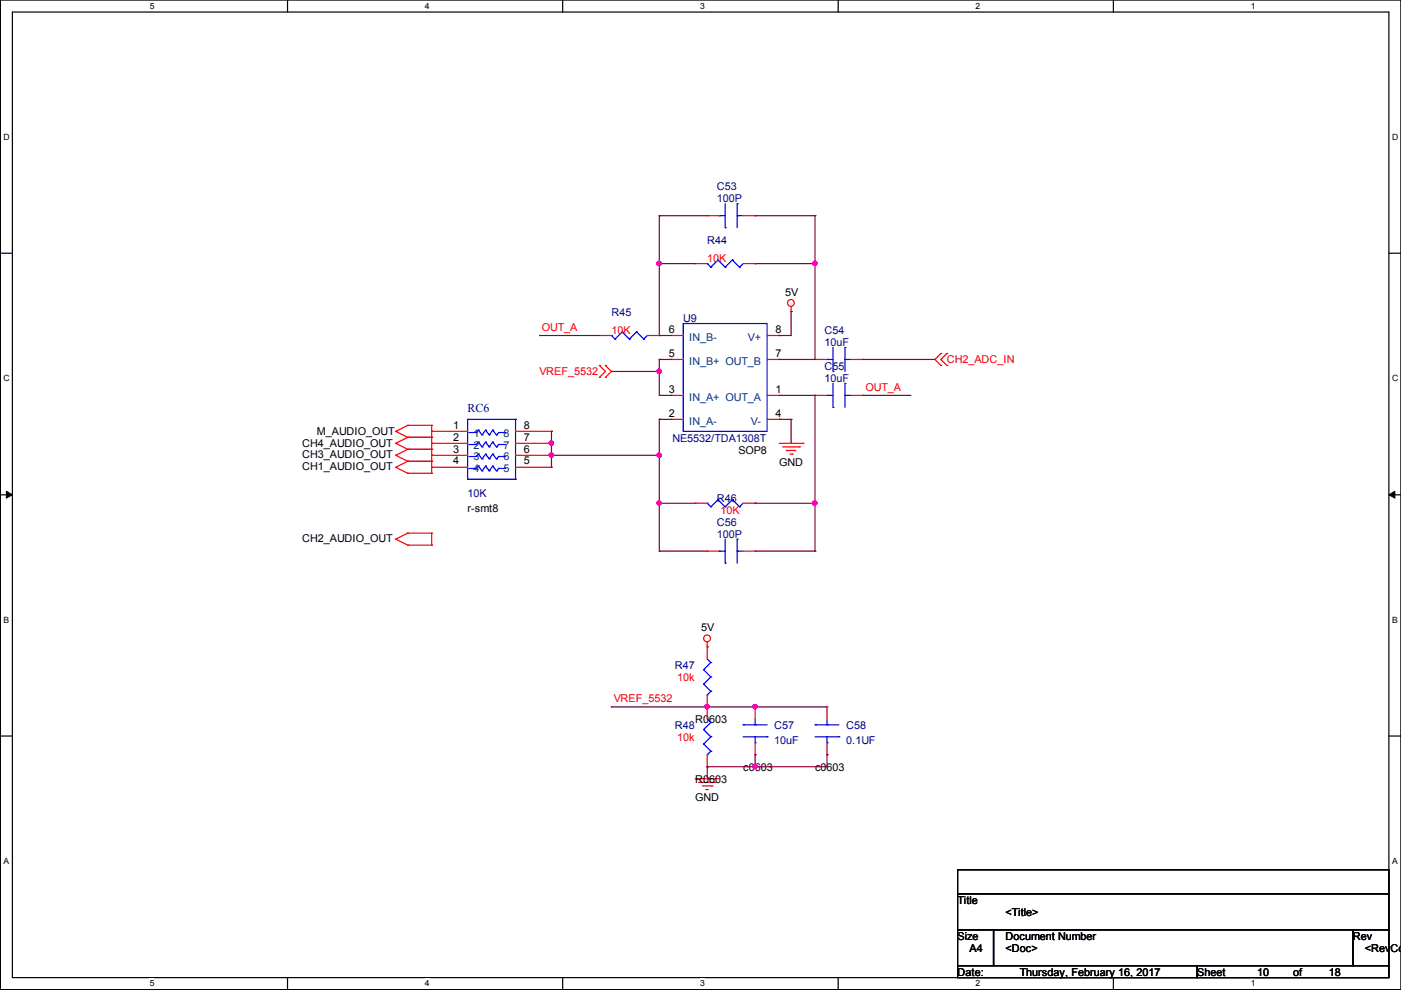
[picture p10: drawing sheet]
<svg xmlns="http://www.w3.org/2000/svg" width="297mm" height="210mm" viewBox="0 0 297 210" stroke-linecap="round" stroke-linejoin="round" font-family="sans-serif">
<path d="M.1 0h296.9v209.8h-296.9zM2.6 2.6h291.9v204.7h-291.9z" fill="none" stroke="#000" stroke-width=".25"/>
<g fill="#fff">
<path d="M31.7 .3h1v1.9h-1z"/>
<path d="M31.7 207.5h1v2h-1z"/>
</g>
<path d="M61 0v2.6M61 207.3v2.5" fill="none" stroke="#000" stroke-width=".25"/>
<g fill="#fff">
<path d="M90.1 .3h.9v1.9h-.9z"/>
<path d="M90.1 207.5h.9v2h-.9z"/>
</g>
<path d="M119.3 0v2.6M119.3 207.3v2.5" fill="none" stroke="#000" stroke-width=".25"/>
<g fill="#fff">
<path d="M148.4 .3h1v1.9h-1z"/>
<path d="M148.4 207.5h1v2h-1z"/>
</g>
<path d="M177.7 0v2.6M177.7 207.3v2.5" fill="none" stroke="#000" stroke-width=".25"/>
<g fill="#fff">
<path d="M206.8 .3h1v1.9h-1z"/>
<path d="M206.8 207.5h1v2h-1z"/>
</g>
<path d="M236.1 0v2.6M236.1 207.3v2.5" fill="none" stroke="#000" stroke-width=".25"/>
<g fill="#fff">
<path d="M265.2 .3h.9v1.9h-.9z"/>
<path d="M265.2 207.5h.9v2h-.9z"/>
<path d="M.8 28.1h1.1v2h-1.1z"/>
<path d="M295.1 28.1h1.2v2h-1.2z"/>
<path d="M.8 79.3h1.1v1.9h-1.1z"/>
<path d="M295.1 79.3h1.2v1.9h-1.2z"/>
</g>
<path d="M.1 53.7h2.5M294.5 53.7h2.5" fill="none" stroke="#000" stroke-width=".25"/>
<g fill="#fff">
<path d="M.8 130.5h1.1v1.9h-1.1z"/>
<path d="M295.1 130.5h1.1v1.9h-1.1z"/>
</g>
<path d="M.1 104.9h2.5M294.5 104.9h2.5" fill="none" stroke="#000" stroke-width=".25"/>
<path d="M1.4 104.2l1.2 .7-1.2 .7zM294.5 104.9l1.2-.7v1.4z" fill="#000" stroke="#000" stroke-width=".21"/>
<g fill="#fff">
<path d="M.8 181.6h1v2h-1z"/>
<path d="M295.1 181.6h1.1v2h-1.1z"/>
</g>
<path d="M.1 156.1h2.5M294.5 156.1h2.5M203 184.4h91.5v5.1h-91.5zM203 189.5h91.5v7.6h-91.5zM203 197.1h7.7v7.6h-7.7zM210.7 197.1h76.2v7.6h-76.2zM286.9 197.1h7.6v7.6h-7.6zM203 204.7h50.8v2.6h-50.8zM253.8 204.7h40.7v2.6h-40.7z" fill="none" stroke="#000" stroke-width=".25"/>
<g fill="none" stroke="#f00" stroke-width=".25">
<path d="M147.4 55.9h.1M147.4 55.9h2.5M149.9 45.7h.1M149.9 45.7h2.6M157.6 55.9h2.5M157.6 45.7h2.5M160.1 55.9h.1M160.1 45.7h.1M127.1 77.5h.1M127.1 71.1h.1M127.1 77.5l1.3 1.3-1.3 1.2M127.1 71.1h2.5"/>
<path d="M128.4 77.5h.1M128.4 77.5l1.2 1.3-1.2 1.2M137.2 71.1h2.6M139.8 71.1h.1M142.3 76.2h.1M142.3 71.1h.1M142.3 76.2h2.6M142.3 71.1h2.6M162.6 76.2h2.6M162.6 71.1h2.6M165.2 71.1h.1M165.2 76.2h.1"/>
<path d="M167.7 66.1h.1M167.7 65v1.1M172.8 76.2h.1M172.8 76.2h2.5M180.4 76.2h2.6M183 76.2h.1M199.5 77.5h.1M199.5 74.9h.1M199.5 74.9l-1.3 1.3 1.3 1.3M200.7 74.9h.1M200.7 77.5h.1M200.7 74.9l-1.2 1.3 1.2 1.3"/>
<path d="M83.9 99.1h.1M83.9 96.5h.1M83.9 94h.1M83.9 91.5h.1M83.9 99.1l2.5 1.2M83.9 96.5l2.5 1.3M83.9 94l2.5 1.3M83.9 91.5l2.5 1.2M86.4 97.8h.1M86.4 95.3h.1M86.4 92.7h.1M86.4 90.2h.1"/>
<path d="M86.4 97.8h5.1M86.4 97.8l-2.5 1.3M86.4 95.3h5.1M86.4 95.3l-2.5 1.2M86.4 92.7h5.1M86.4 92.7l-2.5 1.3M86.4 90.2l-2.5 1.3M86.4 90.2h5.1M91.5 97.8h.1M91.5 95.3h.1M91.5 92.7h.1M91.5 90.2h.1"/>
<path d="M91.5 91.5h.1M91.5 96.5h.1M91.5 94h.1M91.5 99.1h.1M91.5 90.2v10.1M91.5 94h7.6M91.5 91.5h7.6M91.5 96.5h7.6M91.5 99.1h7.6M109.3 94h7.6M109.3 91.5h7.6M109.3 96.5h7.6"/>
<path d="M109.3 99.1h7.6M116.9 91.5h.1M116.9 96.5h.1M116.9 94h.1M116.9 99.1h.1M127.1 80h.1M128.4 80h.1M142.3 88.9h.1M142.3 83.8h.1M142.3 88.9h2.6M142.3 83.8h2.6M162.6 88.9h2.6"/>
<path d="M162.6 83.8h2.6M165.2 88.9h.1M165.2 83.8h.1M165.2 94h5.1M165.9 94.8h3.6M166.7 95.5h.1M166.7 95.5h2M167.5 96.3h.5M168 96.3h.1M169.5 94.8h.1M170.3 94h.1M172.8 83.8h.1"/>
<path d="M172.8 83.8h2.5M180.4 83.8h2.6M183 83.8h.1M83.9 114.3h.1M83.9 114.3l2.5 1.3M86.4 100.3h.1M86.4 113h.1M86.4 115.6h.1M86.4 100.3h5.1M86.4 113h5.1M86.4 113l-2.5 1.3M86.4 115.6h5.1"/>
<path d="M91.5 100.3h.1M91.5 115.6h.1M91.5 113h.1M91.5 113v2.6M147.4 106.7h.1M147.4 106.7h2.5M149.9 116.9h.1M149.9 116.9h2.6M157.6 106.7h2.5M157.6 116.9h2.5M160.1 106.7h.1M160.1 116.9h.1"/>
<path d="M149.9 137.2h.1M149.9 136.2v3.5M149.9 149.9h.1M149.9 147.3v5.1M160.1 149.9h.1M160.1 149.9v2.5M160.1 157.5v2.5M175.3 149.9h.1M175.3 149.9v2.5M175.3 157.5v2.5M147.4 165.1h.1M147.4 165.1h5.1"/>
<path d="M148.2 165.9h.1M148.2 165.9h3.5M148.9 166.6h2.1M149.7 167.4h.1M149.7 167.4h.5M149.9 162.6h.1M149.9 160v2.6M151 166.6h.1M160.1 160h.1M175.3 160h.1"/>
<circle cx="167.7" cy="64.2" r=".72"/>
<circle cx="149.9" cy="135.4" r=".72"/>
</g>
<g fill="none" stroke="#00f" stroke-width=".25">
<path d="M149.9 55.9h.1M149.9 55.9l.8 .8M150.7 56.7h.1M152.2 55.1h.1M152.2 55.1l1.6 1.6M152.2 55.1l-1.5 1.6M152.5 45.7h.1M152.5 45.7h1.3M153.8 56.7h.1M153.8 48.3h.1M153.8 43.2v5.1M155.3 55.1h.1"/>
<path d="M155.3 55.1l1.5 1.6M155.3 55.1l-1.5 1.6M156.3 45.7h.1M156.3 43.2h.1M156.3 45.7h1.3M156.3 43.2v5.1M156.8 56.7h.1M157.6 55.9l-.8 .8M129.6 71.1h.1M129.6 71.1l.8 .8M130.4 71.9h.1M131.9 70.4h.1"/>
<path d="M131.9 70.4l1.5 1.5M131.9 70.4l-1.5 1.5M133.4 71.9h.1M135 70.4h.1M135 70.4l1.5 1.5M135 70.4l-1.6 1.5M136.5 71.9h.1M137.2 71.1l-.7 .8M144.9 68.6h17.7v22.9h-17.7zM175.3 76.2h.1M175.3 76.2h1.3M176.6 78.8h.1"/>
<path d="M176.6 73.7v5.1M179.2 76.2h.1M179.2 73.7h.1M179.2 73.7v5.1M179.2 76.2h1.2M99.1 88.9h.1M99.1 88.9v12.7M99.1 88.9h10.2M99.4 99.3h1.5M99.4 96.8h1.5M99.4 94.2h1.5M99.4 91.7h1.5"/>
<path d="M100.9 99.3h.1M100.9 96.8h.1M100.9 94.2h.1M100.9 91.7h.1M101.4 98.8h.1M101.4 96.3h.1M101.4 93.7h.1M101.4 91.2h.1M101.4 98.8l-.5 .5M101.4 98.8l.8 1M101.4 96.3l-.5 .5M101.4 96.3l.8 1"/>
<path d="M101.4 93.7l-.5 .5M101.4 93.7l.8 1.1M101.4 91.2l-.5 .5M101.4 91.2l.8 1M102.2 99.8h.1M102.2 97.3h.1M102.2 94.8h.1M102.2 92.2h.1M103 98.8h.1M103 96.3h.1M103 93.7h.1M103 91.2h.1"/>
<path d="M103 98.8l-.8 1M103 98.8l.7 1M103 96.3l-.8 1M103 96.3l.7 1M103 93.7l-.8 1.1M103 93.7l.7 1.1M103 91.2l-.8 1M103 91.2l.7 1M103.7 99.8h.1M103.7 97.3h.1M103.7 94.8h.1M103.7 92.2h.1"/>
<path d="M104.5 98.8h.1M104.5 96.3h.1M104.5 93.7h.1M104.5 91.2h.1M104.5 98.8l-.8 1M104.5 98.8l.7 1M104.5 96.3l-.8 1M104.5 96.3l.7 1M104.5 93.7l-.8 1.1M104.5 93.7l.7 1.1M104.5 91.2l-.8 1M104.5 91.2l.7 1"/>
<path d="M105.2 99.8h.1M105.2 97.3h.1M105.2 94.8h.1M105.2 92.2h.1M105.7 99.3h.1M105.7 96.8h.1M105.7 94.2h.1M105.7 91.7h.1M105.7 99.3l-.5 .5M105.7 99.3h1.3M105.7 96.8l-.5 .5M105.7 96.8h1.3"/>
<path d="M105.7 94.2l-.5 .6M105.7 94.2h1.3M105.7 91.7l-.5 .5M105.7 91.7h1.3M107 99.3h.1M107 96.8h.1M107 94.2h.1M107 91.7h.1M109.3 88.9h.1M109.3 88.9v12.7M175.3 83.8h.1M175.3 83.8h1.3"/>
<path d="M176.6 86.4h.1M176.6 81.3v5.1M179.2 83.8h.1M179.2 81.3h.1M179.2 83.8h1.2M179.2 81.3v5.1M99.1 101.6h.1M99.1 101.6h10.2M109.3 101.6h.1M149.9 106.7h.1M149.9 106.7l.8 .8M150.7 107.5h.1"/>
<path d="M152.2 105.9h.1M152.2 105.9l1.6 1.6M152.2 105.9l-1.5 1.6M152.5 116.9h.1M152.5 116.9h1.3M153.8 107.5h.1M153.8 119.4h.1M153.8 114.3v5.1M155.3 105.9h.1M155.3 105.9l1.5 1.6M155.3 105.9l-1.5 1.6M156.3 116.9h.1"/>
<path d="M156.3 114.3h.1M156.3 114.3v5.1M156.3 116.9h1.3M156.8 107.5h.1M157.6 106.7l-.8 .8M149.9 139.7l.8 .8M149.2 142h.1M149.2 145h.1M149.2 154.7h.1M149.2 157.7h.1M149.2 142l1.5 1.5M149.2 145l1.5 1.6"/>
<path d="M149.2 154.7l1.5 1.5M149.2 157.7l1.5 1.6M149.9 147.3h.1M149.9 152.4l.8 .8M150.7 140.5h.1M150.7 143.5h.1M150.7 146.6h.1M150.7 153.2h.1M150.7 156.2h.1M150.7 159.3h.1M150.7 140.5l-1.5 1.5M150.7 143.5l-1.5 1.5"/>
<path d="M150.7 146.6l-.8 .7M150.7 153.2l-1.5 1.5M150.7 156.2l-1.5 1.5M150.7 159.3l-.8 .7M157.6 153.7h.1M157.6 156.2h5M157.6 153.7h5M160.1 153.7h.1M160.1 157.5h.1M160.1 152.4v1.3M160.1 156.2v1.3M162.6 156.2h.1"/>
<path d="M172.8 153.7h.1M172.8 156.2h5.1M172.8 153.7h5.1M175.3 153.7h.1M175.3 157.5h.1M175.3 152.4v1.3M175.3 156.2v1.3M177.9 156.2h.1M149.9 160h.1"/>
</g>
<g fill="none" stroke="#800040" stroke-width=".25">
<path d="M139.8 55.9h.1M139.8 45.7h.1M139.8 45.7v25.4M139.8 55.9h7.6M139.8 45.7h10.1M160.1 55.9h.1M160.1 45.7h.1M160.1 55.9h12.7M160.1 45.7h12.7M172.8 55.9h.1M172.8 45.7h.1M172.8 45.7v30.5h-7.6"/>
<path d="M114.4 71.1h.1M114.4 71.1h12.7M129.6 78.8h.1M129.6 78.8h10.2M139.8 71.1h.1M139.8 78.8h.1M139.8 76.2h.1M139.8 71.1h2.5M139.8 76.2v7.6M139.8 76.2h2.5M165.2 71.1h.1M165.2 76.2h.1"/>
<path d="M167.7 66.1h.1M167.7 66.1v5h-2.5M183 76.2h.1M183 76.2h15.2M116.9 91.5h.1M116.9 94h.1M116.9 96.5h.1M116.9 91.5v7.6M116.9 96.5h22.9M139.8 88.9h.1M139.8 83.8h.1M139.8 96.5h.1"/>
<path d="M139.8 88.9h2.5M139.8 88.9v28M139.8 83.8h2.5M165.2 88.9h.1M165.2 83.8h.1M165.2 88.9h2.5M165.2 83.8h7.6M167.7 88.9h.1M167.7 88.9v5.1M172.8 83.8h.1M172.8 83.8v33.1M183 83.8h.1"/>
<path d="M183 83.8h10.1M139.8 106.7h.1M139.8 116.9h.1M139.8 106.7h7.6M139.8 116.9h10.1M160.1 106.7h.1M160.1 106.7h12.7M160.1 116.9h12.7M172.8 116.9h.1M172.8 106.7h.1M129.6 149.9h.1M129.6 149.9h45.7"/>
<path d="M149.9 149.9h.1M160.1 149.9h.1M149.9 162.6h.1M149.9 162.6v2.5M160.1 160h.1M160.1 162.6h.1M160.1 160v2.6M175.3 160h.1M175.3 160v2.6h-25.4"/>
</g>
<g fill="#f0f" stroke="#f0f" stroke-width=".25">
<circle cx="139.7" cy="96.5" r=".47"/>
<circle cx="139.7" cy="78.7" r=".47"/>
<circle cx="116.9" cy="94" r=".47"/>
<circle cx="116.9" cy="96.5" r=".47"/>
<circle cx="160.1" cy="149.8" r=".47"/>
<circle cx="149.9" cy="149.8" r=".47"/>
<circle cx="160.1" cy="162.5" r=".47"/>
<circle cx="172.8" cy="106.7" r=".47"/>
<circle cx="139.7" cy="106.7" r=".47"/>
<circle cx="172.8" cy="55.9" r=".47"/>
<circle cx="139.7" cy="55.9" r=".47"/>
</g>
<text font-size="2.5" fill="#000080" x="99.1" y="87.4">RC6</text>
<g font-size="2.3" fill="#000080">
<text x="152" y="40.3">C53</text>
<text x="152" y="42.9">100P</text>
<text x="149.9" y="51.7">R44</text>
<text x="129.6" y="67">R45</text>
<text x="144.9" y="68.3">U9</text>
<text x="174.8" y="70.8">C54</text>
<text x="174.8" y="73.3">10uF</text>
<text x="174.8" y="78.4">C55</text>
<text x="174.8" y="81">10uF</text>
<text x="142.6" y="93.7">NE5532/TDA1308T</text>
<text x="99.1" y="105.3">10K</text>
<text x="152" y="106.4">R46</text>
<text x="152" y="111.4">C56</text>
<text x="152" y="114">100P</text>
<text x="143.1" y="141.9">R47</text>
<text x="143.1" y="154.6">R48</text>
<text x="164.2" y="154.6">C57</text>
<text x="179.4" y="154.6">C58</text>
<text x="164.2" y="157.7">10uF</text>
<text x="179.4" y="157.7">0.1UF</text>
</g>
<g font-size="2.3" fill="#f00">
<text x="149.9" y="55.6">10K</text>
<text x="114.9" y="70.2">OUT_A</text>
<text x="129.6" y="70.8">10K</text>
<text x="200.7" y="76.9">CH2_ADC_IN</text>
<text x="114.4" y="79.4">VREF_5532</text>
<text x="183.5" y="82.9">OUT_A</text>
<text x="152.7" y="108.9">10K</text>
<text x="130.1" y="148.9">VREF_5532</text>
<text x="143.6" y="144.5">10k</text>
<text x="143.6" y="157.2">10k</text>
</g>
<g font-size="2.3">
<text x="166.5" y="62.7">5V</text>
<text x="141.8" y="70.5">6</text>
<text x="164.4" y="70.5">8</text>
<text x="141.8" y="75.6">5</text>
<text x="164.4" y="75.6">7</text>
<text x="141.8" y="83.2">3</text>
<text x="164.4" y="83.2">1</text>
<text x="141.8" y="88.3">2</text>
<text x="164.4" y="88.3">4</text>
<text x="64.1" y="94.7">CH4_AUDIO_OUT</text>
<text x="67.1" y="92.1">M_AUDIO_OUT</text>
<text x="96.1" y="90.9">1</text>
<text x="96.1" y="95.9">3</text>
<text x="96.1" y="93.4">2</text>
<text x="111.1" y="90.9">8</text>
<text x="111.1" y="95.9">6</text>
<text x="111.1" y="93.4">7</text>
<text x="64.1" y="99.8">CH1_AUDIO_OUT</text>
<text x="64.1" y="97.2">CH3_AUDIO_OUT</text>
<text x="96.1" y="98.5">4</text>
<text x="111.1" y="98.5">5</text>
<text x="156.5" y="96.2">SOP8</text>
<text x="165.2" y="98.7">GND</text>
<text x="99.1" y="108.6">r-smt8</text>
<text x="64.1" y="115">CH2_AUDIO_OUT</text>
<text x="148.7" y="133.8">5V</text>
<text x="147.4" y="153.3">R0603</text>
<text x="147.4" y="166">R0603</text>
<text x="157.6" y="163.5">c0603</text>
<text x="172.8" y="163.5">c0603</text>
<text x="147.4" y="169.9">GND</text>
<text x="203" y="191.7">Title</text>
<text x="213.2" y="194.2">&lt;Title&gt;</text>
<text x="203" y="199.3">Size</text>
<text x="205.6" y="201.9">A4</text>
<text x="213.2" y="199.3">Document Number</text>
<text x="213.2" y="201.9">&lt;Doc&gt;</text>
<text x="286.9" y="199.3">Rev</text>
<text x="289.4" y="201.9">&lt;RevCod</text>
<text x="203" y="206.9">Date:</text>
<text x="216.2" y="206.9">Thursday, February 16, 2017</text>
<text x="253.8" y="206.9">Sheet</text>
<text x="266.5" y="206.9">10</text>
<text x="274.2" y="206.9">of</text>
<text x="281.8" y="206.9">18</text>
</g>
<g font-size="2.3" fill="#004080">
<text x="146.1" y="77.3">IN_B+ OUT_B</text>
<text x="146.1" y="72.2">IN_B-</text>
<text x="158.6" y="72.2">V+</text>
<text x="146.1" y="84.9">IN_A+ OUT_A</text>
<text x="100.4" y="92.6">1</text>
<text x="100.4" y="95.1">2</text>
<text x="106.8" y="92.6">8</text>
<text x="106.8" y="95.1">7</text>
<text x="146.1" y="90">IN_A-</text>
<text x="159.2" y="90">V-</text>
<text x="100.4" y="97.6">3</text>
<text x="100.4" y="100.2">4</text>
<text x="106.8" y="97.6">6</text>
<text x="106.8" y="100.2">5</text>
</g>
<g font-size="1.8">
<text x="31.7" y="1.9">5</text>
<text x="90.1" y="1.9">4</text>
<text x="148.4" y="1.9">3</text>
<text x="206.8" y="1.9">2</text>
<text x="265.2" y="1.9">1</text>
<text x=".8" y="29.7">D</text>
<text x="295.1" y="29.7">D</text>
<text x=".8" y="80.9">C</text>
<text x="295.1" y="80.9">C</text>
<text x=".8" y="132.1">B</text>
<text x="295.1" y="132.1">B</text>
<text x=".8" y="183.2">A</text>
<text x="295.1" y="183.2">A</text>
<text x="31.7" y="209.1">5</text>
<text x="90.1" y="209.1">4</text>
<text x="148.4" y="209.1">3</text>
<text x="206.8" y="209.1">2</text>
<text x="265.2" y="209.1">1</text>
</g>
</svg>
